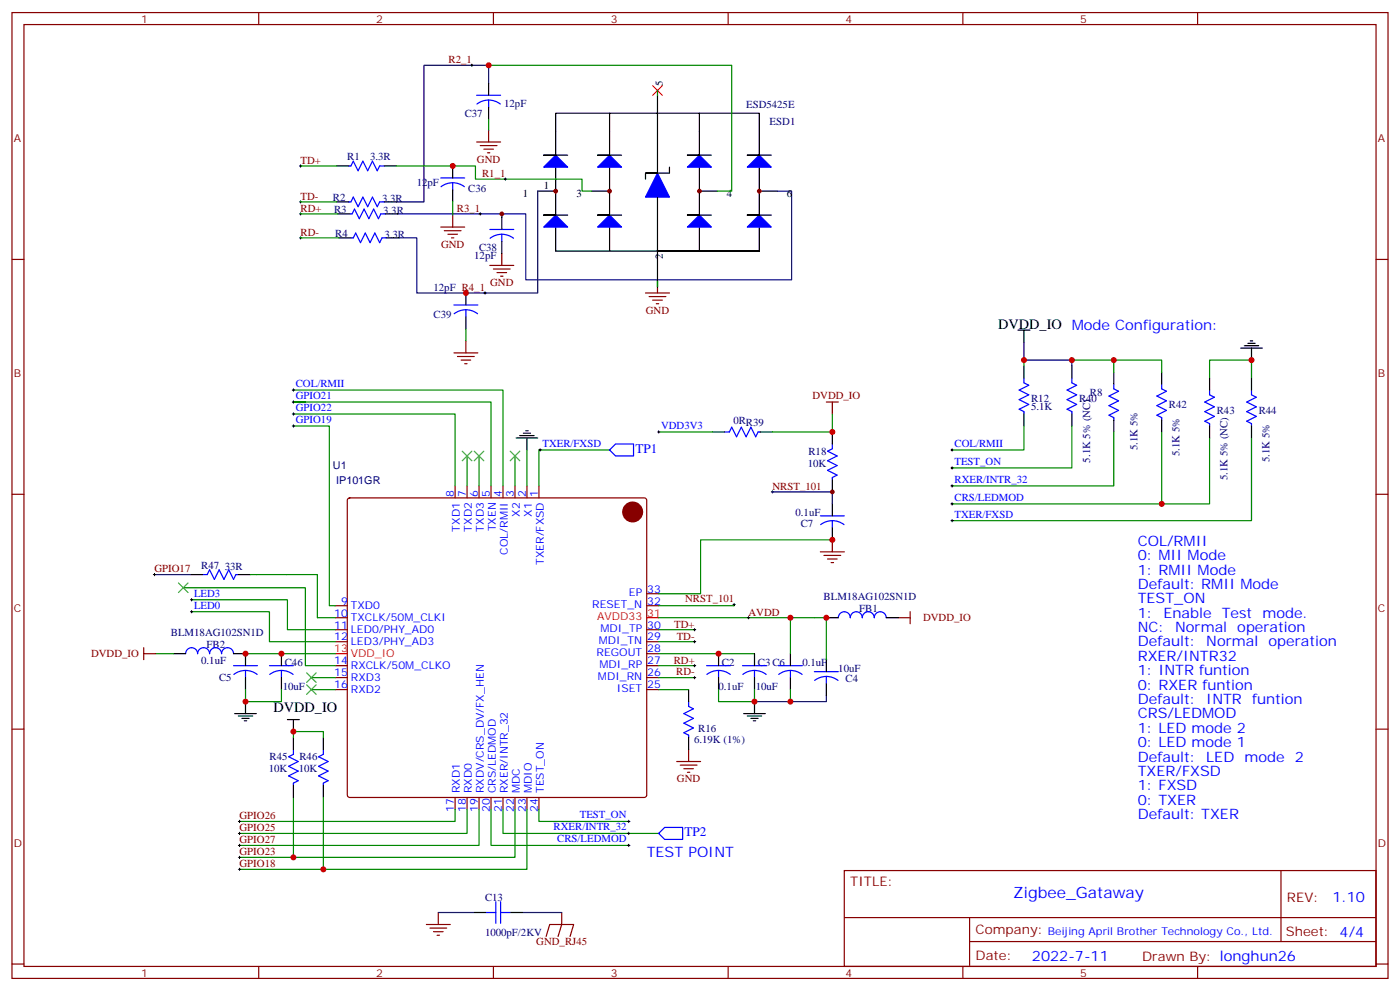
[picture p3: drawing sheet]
<svg xmlns="http://www.w3.org/2000/svg" width="412mm" height="292mm" viewBox="0 0 412 292" stroke-linecap="round" stroke-linejoin="round" font-family="sans-serif">
<g fill="none" stroke="#800000" stroke-width=".35">
<path d="M143.9 38.3v3.5M140.4 41.8h7.1M141.5 42.9h4.9M142.5 43.9h2.8M143.6 45h.7M129.8 66.9h7.1M130.9 67.9h4.9M131.9 69h2.9M133 70h.7M133.3 63.3v3.6M144.3 78.1h7M145.3 79.2h5"/>
<path d="M147.8 74.6v3.5M146.4 80.3h2.8M147.5 81.3h.7M190.1 86.3h7.1M191.2 87.3h4.9M192.3 88.4h2.8M193.3 89.4h.7M193.7 82.7v3.6M133.7 103.9h7.1M134.8 105h4.9M135.8 106h2.8M136.9 107.1h.7"/>
<path d="M137.2 100.4v3.5M243.4 118.4h3.5M245.2 118.4v3.5M245.2 158.9v3.6M241.7 162.5h7M242.7 163.5h4.9M243.8 164.6h2.8M244.8 165.6h.7M42.3 192.4h3.6M42.3 190.7v3.5M264.6 181.9h3.5M268.1 180.1v3.5"/>
<path d="M199.3 224.2h7.1M200.4 225.2h4.9M201.4 226.3h2.9M202.5 227.4h.7M202.8 220.7v3.5M125.6 272.2h7M126.6 273.2h5M127.7 274.3h2.8M128.8 275.3h.7M129.1 268.6v3.6M160.9 275.7l1-3.5h7.1l-1.1 3.5M165.5 268.6v3.6l-1.1 3.5"/>
</g>
<g fill="none" stroke="#000" stroke-width=".29">
<path d="M138.6 19.2h.7M139 18.9v.7M88.2 48.9h.7M88.2 59.4h.7M88.5 48.5v.7M88.5 59.1v.7M148.5 52.7h.7M148.9 52.4v.7M88.2 63h.7M88.2 70h.7M88.5 62.6v.7M88.5 69.7v.7"/>
<path d="M141.1 63h.7M141.5 62.6v.7M142.5 86.3h.7M142.9 85.9v.7M86.1 118.4h.7M86.1 114.8h.7M86.4 114.5v.7M86.4 118v.7M86.1 121.9h.7M86.1 125.4h.7M86.4 121.5v.7M86.4 125.1v.7"/>
<path d="M158.7 132.5h.8M159.1 132.1v.7M193.7 127.2h.7M194 126.8v.7M280.1 132.5h.7M280.1 137.8h.7M280.5 132.1v.7M280.5 137.4v.7M227.2 144.8h.7M227.5 144.5v.7M280.1 143.1h.7M280.1 148.3h.7"/>
<path d="M280.1 153.3h.7M280.5 142.7v.7M280.5 148v.7M280.5 152.9v.7M45.2 169.2h.7M45.5 168.8v.7M56.1 176.6h.7M56.4 176.2v.7M56.4 179.7v.7M215.9 178h.7M216.3 177.6v.7M56.1 180.1h.7"/>
<path d="M204.3 185.4h.7M204.3 188.9h.7M204.3 196h.7M204.3 199.5h.7M204.6 185v.7M204.6 188.6v.7M204.6 195.6v.7M204.6 199.1v.7M220.1 181.9h.7M220.5 181.5v.7M70.2 241.8h.7M70.2 245.4h.7"/>
<path d="M70.2 248.9h.7M70.2 255.9h.7M70.2 252.4h.7M70.6 241.5v.7M70.6 245v.7M70.6 248.5v.7M70.6 252.1v.7M70.6 255.6v.7M184.9 241.8h.7M184.9 245.4h.7M184.9 248.9h.7M185.2 241.5v.7"/>
<path d="M185.2 245v.7M185.2 248.5v.7"/>
</g>
<path d="M192.3 25.2l2.8 2.8M195.1 25.2l-2.8 2.8M98.8 192.4h3.5M190.5 181.9h3.5" fill="none" stroke="#f00" stroke-width=".35"/>
<path d="M143.9 24.5v-5.3h-19v40.2h-8.1M158.4 56.3v30h-35.6v-16.3h-5.3M229 56.3h4.2v26.1h-78.3v-19.4h-37.8M147.8 63v1M301.6 100.7v5.3h14.1v1.8M227.5 144.8h17.7v3.5M45.5 169.2h10.6M243.4 204.8v1.8h-21.2M129.1 268.6h10.6M153.8 268.6h11.7" fill="none" stroke="#000080" stroke-width=".35"/>
<g fill="none" stroke="#00f" stroke-width=".35">
<path d="M140.4 28h7.1M143.9 29.5l1.9 .3 1.6 .8M143.9 29.5l-1.8 .3-1.6 .8M143.9 29.5v2.1M102.7 48.9h.7l.7-1.5 1.4 2.9 1.4-2.9 1.4 2.9 1.4-2.9 1.4 2.9 .7-1.4h1.4M102.7 59.4h.7l.7-1.4 1.4 2.9 1.4-2.9 1.4 2.9 1.4-2.9 1.4 2.9 .7-1.5h1.4M129.8 52.4h7.1M133.3 53.8l1.9 .3 1.6 .9M133.3 53.8l-1.8 .3-1.6 .9M133.3 53.8v2.1M103 63h.7l.7-1.4 1.4 2.8 1.4-2.8 1.5 2.8 1.4-2.8 1.4 2.8 .7-1.4h1.4M103.4 70h.7l.7-1.4 1.4 2.8 1.4-2.8 1.4 2.8 1.4-2.8 1.4 2.8 .7-1.4h1.4"/>
<path d="M144.3 67.6h7M147.8 69l1.8 .3 1.7 .8M147.8 69l-1.8 .3-1.6 .8M147.8 69v2.1M133.7 89.8h7.1M137.2 91.2l1.8 .3 1.7 .9M137.2 91.2l-1.8 .3-1.6 .9M137.2 91.2v2.1M301.6 111.3v1.4l1.4 .7-2.8 1.4 2.8 1.4-2.8 1.5 2.8 1.4-2.8 1.4 1.4 .7v.7M315.7 111.3v1.4l1.4 .7-2.8 1.4 2.8 1.4-2.8 1.5 2.8 1.4-2.8 1.4 1.4 .7v.7M328.1 113.1v1.4l1.4 .7-2.8 1.4 2.8 1.4-2.8 1.4 2.8 1.4-2.8 1.4 1.4 .7v.7M342.2 113.1v1.4l1.4 .7-2.8 1.4 2.8 1.4-2.8 1.4 2.8 1.4-2.8 1.4 1.4 .7v.7"/>
<path d="M356.3 114.8v1.4l1.4 .7-2.8 1.5 2.8 1.4-2.8 1.4 2.8 1.4-2.8 1.4 1.4 .7v.7M368.7 114.8v1.4l1.4 .7-2.9 1.5 2.9 1.4-2.9 1.4 2.9 1.4-2.9 1.4 1.5 .7v.7M179.6 132.5l1.7-1.8h5.3v3.5h-5.3zM213.4 127.2h1.4l.7-1.4 1.5 2.8 1.4-2.8 1.4 2.8 1.4-2.8 1.4 2.8 .7-1.4h.7M245.2 130.7v1.4l-1.4 .7 2.8 1.4-2.8 1.4 2.8 1.5-2.8 1.4 2.8 1.4-1.4 .7v.7M241.7 151.9h7M245.2 153.3l-1.8 .3-1.7 .9M245.2 153.3l1.8 .3 1.6 .9M245.2 153.3v2.1M59.6 169.2h1.4l.7-1.5 1.4 2.9 1.5-2.9 1.4 2.9 1.4-2.9 1.4 2.9 .7-1.4h.7M54.7 192.4a1.76 1.76 0 0 1 1.7-1.7 1.76 1.76 0 0 1 1.8 1.7 1.76 1.76 0 0 1 1.8-1.7 1.76 1.76 0 0 1 1.7 1.7 1.76 1.76 0 0 1 1.8-1.7 1.76 1.76 0 0 1 1.8 1.7 1.76 1.76 0 0 1 1.7-1.7 1.76 1.76 0 0 1 1.8 1.7M68.8 196h7"/>
<path d="M72.3 197.4l1.8 .3 1.7 .8M72.3 197.4l-1.8 .3-1.6 .9M72.3 197.4v2.1M79.4 196h7M82.9 197.4l1.8 .3 1.6 .8M82.9 197.4l-1.8 .3-1.6 .9M82.9 197.4v2.1M208.1 196h7.1M211.7 197.4l1.8 .3 1.6 .8M211.7 197.4l-1.9 .3-1.6 .9M211.7 197.4v2.1M218.7 196h7.1"/>
<path d="M222.2 197.4l1.9 .3 1.6 .8M222.2 197.4l-1.8 .3-1.6 .9M222.2 197.4v2.1M229.3 196h7.1M232.8 197.4l1.9 .3 1.6 .8M232.8 197.4l-1.8 .3-1.6 .9M232.8 197.4v2.1M239.9 197.7h7M243.4 199.1l1.8 .3 1.7 .9M243.4 199.1l-1.8 .3-1.6 .9M243.4 199.1v2.2M246.9 181.9a1.76 1.76 0 0 1 1.8-1.8 1.76 1.76 0 0 1 1.8 1.8 1.76 1.76 0 0 1 1.7-1.8 1.76 1.76 0 0 1 1.8 1.8 1.76 1.76 0 0 1 1.8-1.8 1.76 1.76 0 0 1 1.7 1.8 1.76 1.76 0 0 1 1.8-1.8 1.76 1.76 0 0 1 1.8 1.8"/>
<path d="M202.8 206.6v1.4l1.5 .7-2.9 1.4 2.9 1.4-2.9 1.4 2.9 1.4-2.9 1.4 1.4 .7v.7M86.4 220.7v1.4l-1.4 .7 2.8 1.4-2.8 1.4 2.8 1.4-2.8 1.4 2.8 1.4-1.4 .7v.7M95.2 220.7v1.4l-1.4 .7 2.9 1.4-2.9 1.4 2.9 1.4-2.9 1.4 2.9 1.4-1.5 .7v.7M194 245.4l1.8-1.8h5.3v3.5h-5.3zM143.2 268.6h2.8M146 265.5v6.3M147.5 268.6h2.8M147.5 265.5v6.3"/>
</g>
<g fill="none" stroke="#000" stroke-width=".35">
<path d="M143.9 24.5v3.5M143.9 31.6v3.5M179.6 33.3v12.4h-3.6h7.1M193.7 28v23h-3.6h7.1v-1.8M206 33.3v12.4h-3.5h7M99.1 48.9h3.6M99.1 59.4h3.6M113.2 48.9h3.6M113.2 59.4h3.6M133.3 48.9v3.5M133.3 55.9v3.5M158.4 56.3h5.3"/>
<path d="M163.7 49.2v14.1h-3.5h7M167.2 45.7h-7h3.5v-12.4h60v12.4h-3.6h7.1M174.3 56.3h5.3M179.6 49.2v14.1h-3.6h7.1M190.1 51v1.7M193.7 58v15.9M206 49.2v14.1h-3.5h7M206 56.3h5.3M223.7 49.2v14.1h-3.6h7.1M223.7 56.3h5.3M99.5 63h3.5M99.8 70h3.6"/>
<path d="M113.6 63h3.5M113.9 70h3.6M147.8 64v3.6M147.8 71.1v3.5M163.7 66.9v7h60h-30v10.6M179.6 66.9v7M206 66.9v7M223.7 66.9v7M137.2 86.3v3.5M137.2 93.3v3.5M299.9 97.2h3.5M301.6 97.2v3.5"/>
<path d="M301.6 107.8v3.5M315.7 107.8v3.5M328.1 109.5v3.6M342.2 109.5v3.6M356.3 111.3v3.5M365.5 102.5h6.3M366.5 101.8h4.3M367.6 101.1h2.1M368.3 100.4h.7M368.7 102.5v3.5M368.7 111.3v3.5M152 128.9h6.4"/>
<path d="M153.1 128.2h4.2M154.2 127.5h2.1M154.9 126.8h.7M155.2 128.9v3.6M209.9 127.2h3.5M224 127.2h3.5M245.2 127.2v3.5M301.6 121.9v3.5M315.7 121.9v3.5M328.1 123.6v3.6M342.2 123.6v3.6M356.3 125.4v3.5"/>
<path d="M368.7 125.4v3.5M245.2 141.3v3.5M245.2 148.3v3.6M245.2 155.4v3.5M56.1 169.2h3.5M70.2 169.2h3.5M51.2 192.4h3.5M68.8 192.4h3.5v3.6M72.3 199.5v3.5M82.9 192.4v3.6M82.9 199.5v3.5M211.7 192.4v3.6"/>
<path d="M211.7 199.5v3.5M222.2 192.4v3.6M222.2 199.5v3.5M232.8 192.4v3.6M232.8 199.5v3.5M243.4 181.9h3.5M243.4 194.2v3.5M261.1 181.9h3.5M69.1 210.1h6.4M70.2 210.8h4.2M71.3 211.5h2.1M72 212.2h.7"/>
<path d="M72.3 206.6v3.5M84.7 211.8h3.5M86.4 211.8v3.6M86.4 217.1v3.6M95.2 217.1v3.6M202.8 203v3.6M202.8 217.1v3.6M219.1 210.1h6.3M220.1 210.8h4.3M221.2 211.5h2.1M221.9 212.2h.7M222.2 206.6v3.5"/>
<path d="M243.4 201.3v3.5M86.4 231.2v3.6M95.2 231.2v3.6M139.7 268.6h3.5M150.3 268.6h3.5"/>
</g>
<g fill="#00f" stroke="#00f" stroke-width=".35">
<path d="M160.2 49.2l3.5-3.5 3.5 3.5z"/>
<path d="M160.2 66.9l3.5-3.6 3.5 3.6z"/>
<path d="M176 66.9l3.6-3.6 3.5 3.6z"/>
<path d="M176 49.2l3.6-3.5 3.5 3.5z"/>
<path d="M202.5 49.2l3.5-3.5 3.5 3.5z"/>
<path d="M202.5 66.9l3.5-3.6 3.5 3.6z"/>
<path d="M220.1 49.2l3.6-3.5 3.5 3.5z"/>
<path d="M220.1 66.9l3.6-3.6 3.5 3.6z"/>
<path d="M193.7 51l3.5 7h-7.1z"/>
</g>
<g fill="none" stroke="#870000" stroke-width=".35">
<path d="M3.5 3.7h405.4v284.3h-405.4zM7.1 7.2h398.2v277.3h-398.2zM76.2 3.7v3.5M145.3 3.7v3.5M214.5 3.7v3.5M283.6 3.7v3.5M352.8 3.7v3.5M3.5 76.4h3.6M405.3 76.4h3.6M3.5 145.5h3.6M102.5 146.8l.5-.2h86.8l.5 .2 .2 .5v86.8l-.2 .5-.5 .2h-86.8l-.5-.3-.2-.4v-86.8zM134.1 143.1v3.5"/>
<path d="M137.6 143.1v3.5M141.1 143.1v3.5M144.6 143.1v3.5M148.2 143.1v3.5M151.7 143.1v3.5M155.2 143.1v3.5M158.7 143.1v3.5M405.3 145.5h3.6M98.8 178.3h3.5M190.5 178.3h3.5M190.5 174.8h3.5M98.8 181.9h3.5"/>
<path d="M98.8 185.4h3.5M98.8 188.9h3.5M98.8 196h3.5M98.8 199.5h3.5M190.5 185.4h3.5M190.5 188.9h3.5M190.5 196h3.5M190.5 199.5h3.5M190.5 192.4h3.5M3.5 214.7h3.6M98.8 203h3.5M190.5 203h3.5"/>
<path d="M405.3 214.7h3.6M134.1 234.8v3.5M137.6 234.8v3.5M141.1 234.8v3.5M144.6 234.8v3.5M148.2 234.8v3.5M151.7 234.8v3.5M155.2 234.8v3.5M158.7 234.8v3.5M248.7 256.3h156.6v28.2h-156.6zM377.3 256.3v20.9M248.7 270.1h156.5"/>
<path d="M285.6 277.2h119.6M285.6 270.1v14.2M3.5 283.8h3.6M76.2 284.5v3.5M145.3 284.5v3.5M214.5 284.5v3.5M283.6 284.5v3.5M352.8 284.5v3.5M405.3 283.8h3.6"/>
</g>
<circle cx="186.4" cy="150.7" r="2.91" fill="#870000" stroke="#870000" stroke-width=".35"/>
<g fill="none" stroke="#008700" stroke-width=".35">
<path d="M143.9 19.2h71.6v37.1h-4.2M143.9 35.1v3.2M193.7 26.6v1.4M88.5 48.9h10.6M88.5 59.4h10.6M116.8 48.9h23.3v3.8h31.3v3.6h2.9M133.3 59.4v3.9M88.5 70h11.3M88.5 63h11M137.2 96.8v3.6M193.7 82.7v1.8M86.4 114.8h61.8v28.3"/>
<path d="M90 118.4h-3.6h58.2v24.7M301.6 106v1.8M315.7 106h12.4v3.5M328.1 106h14.1v3.5M356.3 111.3v-5.3h12.4v5.3M86.4 121.9h47.7v21.2M86.4 125.4h10.6v52.9h1.8M137.6 134.2v8.9M141.1 134.2v8.9M151.7 134.2v8.9M155.2 132.5v10.6M179.6 132.5h-20.9v10.6"/>
<path d="M194 127.2h15.9M245.2 121.9v5.3h-17.7M301.6 125.4v7.1h-21.1M315.7 125.4v12.4h-35.2M328.1 127.2v15.9h-47.6M342.2 127.2v21.1h-61.7M356.3 128.9v19.4h-14.1M368.7 128.9v24.4h-88.2M245.2 158.9h-38.8v15.9h-12.4M54 173h36v23h8.8M56.4 176.6h28.3v8.8h14.1M73.7 169.2h19.8v12.7h5.3"/>
<path d="M216.3 178v.3h-22.3M45.9 192.4h5.3M56.4 180.1h23v8.8h19.4M72.3 192.4h26.5M91.7 199.5h7.1M194 188.9h10.6M194 192.4h28.2M194 181.9h49.4v12.3M194 185.4h10.6M194 196h10.6M194 199.5h10.6M232.8 181.9v10.5"/>
<path d="M72.3 203v3.6h10.6v-3.6M86.4 217.1v-1.7h8.8v1.7M91.7 203h7.1M194 203h8.8M211.7 203v3.6h10.5v-3.6M232.8 203v3.6M86.4 234.8v17.6M95.2 234.8v21.1M134.1 238.3v3.5h-63.5M137.6 238.3v7.1h-67M141.1 238.3v10.6h-70.5M144.6 238.3v10.6h40.6"/>
<path d="M148.2 238.3v7.1h45.8M151.7 238.3v14.1h-81.1M155.2 238.3v17.6h-84.6M158.7 238.3v3.5h26.5"/>
</g>
<path d="M136.2 132.8l2.8 2.8M139 132.8l-2.8 2.8M139.7 132.8l2.8 2.8M142.5 132.8l-2.8 2.8M150.3 132.8l2.8 2.8M153.1 132.8l-2.8 2.8M52.6 171.6l2.8 2.8M55.4 171.6l-2.8 2.8M90.3 198.1l2.8 2.8M93.1 198.1l-2.8 2.8M90.3 201.6l2.8 2.8M93.1 201.6l-2.8 2.8" fill="none" stroke="#3c3" stroke-width=".35"/>
<g fill="#800000">
<circle cx="245.2" cy="144.8" r=".71"/>
<circle cx="147.8" cy="63" r=".71"/>
<circle cx="163.7" cy="56.3" r=".71"/>
<circle cx="179.6" cy="56.3" r=".71"/>
<circle cx="206" cy="56.3" r=".71"/>
<circle cx="223.7" cy="56.3" r=".71"/>
</g>
<g fill="#c00">
<circle cx="222.3" cy="206.6" r=".88"/>
<circle cx="245.2" cy="158.9" r=".88"/>
<circle cx="211.7" cy="192.4" r=".88"/>
<circle cx="82.9" cy="192.4" r=".88"/>
<circle cx="72.3" cy="206.6" r=".88"/>
<circle cx="301.6" cy="106" r=".88"/>
<circle cx="315.7" cy="106" r=".88"/>
<circle cx="328.1" cy="106" r=".88"/>
<circle cx="342.2" cy="148.3" r=".88"/>
<circle cx="368.7" cy="106" r=".88"/>
<circle cx="86.4" cy="252.4" r=".88"/>
<circle cx="95.3" cy="255.9" r=".88"/>
<circle cx="86.4" cy="215.4" r=".88"/>
<circle cx="137.2" cy="86.3" r=".88"/>
<circle cx="72.3" cy="192.4" r=".88"/>
<circle cx="243.4" cy="181.9" r=".88"/>
<circle cx="232.8" cy="181.9" r=".88"/>
<circle cx="232.8" cy="206.6" r=".88"/>
<circle cx="245.2" cy="127.2" r=".88"/>
<circle cx="133.4" cy="48.9" r=".88"/>
<circle cx="143.9" cy="19.2" r=".88"/>
</g>
<text font-size="4.6" fill="#00f" x="298.4" y="264.4">Zigbee_Gataway</text>
<g font-size="4.2">
<text x="294" y="96.9">DVDD_IO Mode Configuration:</text>
<text x="80.6" y="209.8">DVDD_IO</text>
</g>
<g font-size="4.2" fill="#00f">
<text x="335.1" y="160.7">COL/RMII</text>
<text x="335.1" y="164.9">0: MII Mode</text>
<text x="335.1" y="169.2">1: RMII Mode</text>
<text x="335.1" y="173.4">Default: RMII Mode</text>
<text x="335.1" y="177.6">TEST_ON</text>
<text x="335.1" y="181.9">1:</text>
<text x="342.7" y="181.9">Enable</text>
<text x="359.9" y="181.9">Test</text>
<text x="371.9" y="181.9">mode.</text>
<text x="335.1" y="186.1">NC:</text>
<text x="335.1" y="190.3">Default:</text>
<text x="346.2" y="186.1">Normal</text>
<text x="355.3" y="190.3">Normal</text>
<text x="364.5" y="186.1">operation</text>
<text x="373.7" y="190.3">operation</text>
<text x="335.1" y="194.6">RXER/INTR32</text>
<text x="335.1" y="198.8">1: INTR funtion</text>
<text x="335.1" y="203">0: RXER funtion</text>
<text x="335.1" y="207.3">Default:</text>
<text x="355.3" y="207.3">INTR</text>
<text x="368.8" y="207.3">funtion</text>
<text x="335.1" y="211.5">CRS/LEDMOD</text>
<text x="335.1" y="215.7">1: LED mode 2</text>
<text x="335.1" y="220">0: LED mode 1</text>
<text x="335.1" y="224.2">Default:</text>
<text x="355.3" y="224.2">LED</text>
<text x="366.6" y="224.2">mode</text>
<text x="381.4" y="224.2">2</text>
<text x="335.1" y="228.4">TXER/FXSD</text>
<text x="335.1" y="232.7">1: FXSD</text>
<text x="335.1" y="236.9">0: TXER</text>
<text x="335.1" y="241.1">Default: TXER</text>
<text x="190.5" y="252.4">TEST POINT</text>
<text x="392.5" y="265.6">1.10</text>
<text x="304" y="282.9">2022-7-11</text>
</g>
<g font-size="3.9" fill="#00f">
<text x="187.2" y="133.3">TP1</text>
<text x="201.6" y="246.2">TP2</text>
</g>
<g font-size="3.9" fill="#800">
<text x="250.5" y="260.9">TITLE:</text>
<text x="379.1" y="265.6">REV:</text>
<text x="287.4" y="275.1">Company:</text>
<text x="378.7" y="275.7">Sheet: 4/4</text>
<text x="287.4" y="282.8">Date:</text>
<text x="336.4" y="282.8">Drawn By: longhun26</text>
</g>
<g font-size="3.2" fill="#800">
<text x="41.6" y="6.7">1</text>
<text x="110.8" y="6.7">2</text>
<text x="179.9" y="6.7">3</text>
<text x="249.1" y="6.7">4</text>
<text x="318.2" y="6.7">5</text>
<text x="4.1" y="41.8">A</text>
<text x="405.9" y="41.8">A</text>
<text x="4.1" y="110.9">B</text>
<text x="405.9" y="110.9">B</text>
<text x="4.1" y="180.1">C</text>
<text x="405.9" y="180.1">C</text>
<text x="4.1" y="249.2">D</text>
<text x="405.9" y="249.2">D</text>
<text x="41.6" y="287.5">1</text>
<text x="110.8" y="287.5">2</text>
<text x="179.9" y="287.5">3</text>
<text x="249.1" y="287.5">4</text>
<text x="318.2" y="287.5">5</text>
</g>
<g font-size="3.2" fill="#800000">
<text x="132.1" y="18.6">R2_1</text>
<text x="140.5" y="47.9">GND</text>
<text x="88.5" y="48.2">TD+</text>
<text x="142" y="52.1">R1_1</text>
<text x="88.5" y="58.8">TD-</text>
<text x="88.5" y="62.3">RD+</text>
<text x="134.6" y="62.3">R3_1</text>
<text x="88.5" y="69.4">RD-</text>
<text x="129.9" y="72.9">GND</text>
<text x="144.4" y="84.2">GND</text>
<text x="190.2" y="92.3">GND</text>
<text x="239.3" y="117.6">DVDD_IO</text>
<text x="227.5" y="144.2">NRST_101</text>
<text x="45.5" y="168.5">GPIO17</text>
<text x="201.8" y="177.3">NRST_101</text>
<text x="198.6" y="184.7">TD+</text>
<text x="220.5" y="181.2">AVDD</text>
<text x="271.9" y="182.9">DVDD_IO</text>
<text x="199.3" y="188.3">TD-</text>
<text x="26.8" y="193.4">DVDD_IO</text>
<text x="198.5" y="195.3">RD+</text>
<text x="199.2" y="198.9">RD-</text>
<text x="199.4" y="230.3">GND</text>
<text x="70.6" y="241.2">GPIO26</text>
<text x="70.6" y="244.7">GPIO25</text>
<text x="70.6" y="251.8">GPIO23</text>
<text x="70.6" y="248.2">GPIO27</text>
<text x="70.6" y="255.3">GPIO18</text>
<text x="158" y="278.2">GND_RJ45</text>
</g>
<g font-size="3.2">
<text x="195.3" y="25.2" transform="rotate(-90 195.3 25.2)">5</text>
<text x="154" y="57.9">1</text>
<text x="160.2" y="55.6">1</text>
<text x="169.9" y="57.9">3</text>
<text x="214.1" y="57.9">4</text>
<text x="231.8" y="57.9">6</text>
<text x="195.3" y="76.4" transform="rotate(-90 195.3 76.4)">2</text>
</g>
<g font-size="3.2" fill="#000080">
<text x="136.9" y="34.4">C37</text>
<text x="148.5" y="31.6">12pF</text>
<text x="219.8" y="31.9">ESD5425E</text>
<text x="226.7" y="36.8">ESD1</text>
<text x="102.3" y="47.1">R1</text>
<text x="109" y="47.1">3.3R</text>
<text x="98.1" y="59.1">R2</text>
<text x="112.5" y="59.4">3.3R</text>
<text x="122.8" y="54.9">12pF</text>
<text x="137.9" y="56.6">C36</text>
<text x="98.4" y="62.6">R3</text>
<text x="112.9" y="63">3.3R</text>
<text x="98.8" y="69.7">R4</text>
<text x="113.2" y="70">3.3R</text>
<text x="139.7" y="76.4">12pF</text>
<text x="141.1" y="73.9">C38</text>
<text x="127.7" y="85.5">12pF R4_1</text>
<text x="127.7" y="93.7">C39</text>
<text x="303.7" y="118.3">R12</text>
<text x="317.9" y="118.3">R40</text>
<text x="321.1" y="116.6">R8</text>
<text x="216" y="124.7">0RR39</text>
<text x="303.7" y="120.7">5.1K</text>
<text x="344.3" y="120.1">R42</text>
<text x="358.4" y="121.8">R43</text>
<text x="370.8" y="121.8">R44</text>
<text x="238" y="137.4">10K</text>
<text x="238.1" y="133.9">R18</text>
<text x="321.1" y="136.2" transform="rotate(-90 321.1 136.2)">5.1K 5% (NC)</text>
<text x="335.1" y="132.6" transform="rotate(-90 335.1 132.6)">5.1K 5%</text>
<text x="347.5" y="134.4" transform="rotate(-90 347.5 134.4)">5.1K 5%</text>
<text x="373.9" y="136.1" transform="rotate(-90 373.9 136.1)">5.1K 5%</text>
<text x="98.1" y="138.1">U1</text>
<text x="99" y="142.4">IP101GR</text>
<text x="361.6" y="141.4" transform="rotate(-90 361.6 141.4)">5.1K 5% (NC)</text>
<text x="234.4" y="151.9">0.1uF</text>
<text x="235.9" y="155">C7</text>
<text x="59.3" y="167.4">R47</text>
<text x="66.2" y="167.7">33R</text>
<text x="242.6" y="176.5">BLM18AG102SN1D</text>
<text x="253.1" y="180.1">FB1</text>
<text x="50.3" y="187.1">BLM18AG102SN1D</text>
<text x="60.9" y="190.7">FB2</text>
<text x="59.3" y="195.6">0.1uF</text>
<text x="83.9" y="195.9">C46</text>
<text x="212.6" y="195.9">C2</text>
<text x="223.2" y="195.9">C3 C6</text>
<text x="236.4" y="196">0.1uF</text>
<text x="246.9" y="197.7">10uF</text>
<text x="64.5" y="200.5">C5</text>
<text x="83.3" y="203">10uF</text>
<text x="211.7" y="203">0.1uF</text>
<text x="222.6" y="203">10uF</text>
<text x="249.1" y="200.9">C4</text>
<text x="205.7" y="215.4">R16</text>
<text x="204.5" y="218.9">6.19K (1%)</text>
<text x="79.2" y="227.4">10K</text>
<text x="79.4" y="223.8">R45</text>
<text x="88" y="227.4">10K</text>
<text x="88.2" y="223.8">R46</text>
<text x="142.9" y="265.1">C13</text>
<text x="142.9" y="275.7">1000pF/2KV</text>
</g>
<g font-size="3.2" fill="#00f">
<text x="87.1" y="113.9">COL/RMII</text>
<text x="87.1" y="117.5">GPIO21</text>
<text x="87.1" y="121">GPIO22</text>
<text x="87.1" y="124.5">GPIO19</text>
<text x="159.8" y="131.6">TXER/FXSD</text>
<text x="194.7" y="126.3">VDD3V3</text>
<text x="281.2" y="131.6">COL/RMII</text>
<text x="281.2" y="136.9">TEST_ON</text>
<text x="281.2" y="142.2">RXER/INTR_32</text>
<text x="133.7" y="146.4" transform="rotate(-90 133.7 146.4)">8</text>
<text x="137.2" y="146.4" transform="rotate(-90 137.2 146.4)">7</text>
<text x="140.8" y="146.4" transform="rotate(-90 140.8 146.4)">6</text>
<text x="144.3" y="146.4" transform="rotate(-90 144.3 146.4)">5</text>
<text x="147.8" y="146.4" transform="rotate(-90 147.8 146.4)">4</text>
<text x="151.3" y="146.4" transform="rotate(-90 151.3 146.4)">3</text>
<text x="154.9" y="146.4" transform="rotate(-90 154.9 146.4)">2</text>
<text x="158.4" y="146.4" transform="rotate(-90 158.4 146.4)">1</text>
<text x="281.2" y="147.5">CRS/LEDMOD</text>
<text x="153.1" y="152.1" transform="rotate(-90 153.1 152.1)">X2</text>
<text x="156.6" y="152.1" transform="rotate(-90 156.6 152.1)">X1</text>
<text x="281.2" y="152.4">TXER/FXSD</text>
<text x="135.5" y="156.5" transform="rotate(-90 135.5 156.5)">TXD1</text>
<text x="139" y="156.5" transform="rotate(-90 139 156.5)">TXD2</text>
<text x="142.5" y="156.5" transform="rotate(-90 142.5 156.5)">TXD3</text>
<text x="146" y="156.4" transform="rotate(-90 146 156.4)">TXEN</text>
<text x="149.6" y="163.4" transform="rotate(-90 149.6 163.4)">COL/RMII</text>
<text x="160.2" y="166.3" transform="rotate(-90 160.2 166.3)">TXER/FXSD</text>
<text x="57.1" y="179.2">LED0</text>
<text x="57.1" y="175.7">LED3</text>
<text x="100.5" y="178">9</text>
<text x="103.4" y="179.4">TXD0</text>
<text x="174.5" y="179">RESET_N</text>
<text x="185.3" y="175.5">EP</text>
<text x="190.7" y="178">32</text>
<text x="190.7" y="174.4">33</text>
<text x="98.4" y="181.5">10</text>
<text x="98.4" y="185">11</text>
<text x="103.4" y="182.9">TXCLK/50M_CLKI</text>
<text x="190.7" y="185">30</text>
<text x="98.4" y="188.6">12</text>
<text x="103.4" y="186.4">LED0/PHY_AD0</text>
<text x="103.4" y="190">LED3/PHY_AD3</text>
<text x="176.4" y="189.6">MDI_TN</text>
<text x="176.9" y="186.1">MDI_TP</text>
<text x="190.7" y="188.6">29</text>
<text x="98.4" y="195.6">14</text>
<text x="103.4" y="197">RXCLK/50M_CLKO</text>
<text x="175.7" y="193.1">REGOUT</text>
<text x="176.6" y="196.7">MDI_RP</text>
<text x="190.7" y="195.6">27</text>
<text x="190.7" y="192.1">28</text>
<text x="98.4" y="199.1">15</text>
<text x="98.4" y="202.7">16</text>
<text x="103.4" y="200.6">RXD3</text>
<text x="176.1" y="200.2">MDI_RN</text>
<text x="181.7" y="203.7">ISET</text>
<text x="190.7" y="202.7">25</text>
<text x="190.7" y="199.1">26</text>
<text x="103.4" y="204.1">RXD2</text>
<text x="135.5" y="233.5" transform="rotate(-90 135.5 233.5)">RXD1</text>
<text x="139" y="233.5" transform="rotate(-90 139 233.5)">RXD0</text>
<text x="142.5" y="233.5" transform="rotate(-90 142.5 233.5)">RXDV/CRS_DV/FX_HEN</text>
<text x="146" y="233.5" transform="rotate(-90 146 233.5)">CRS/LEDMOD</text>
<text x="149.6" y="233.5" transform="rotate(-90 149.6 233.5)">RXER/INTR_32</text>
<text x="153.1" y="233.5" transform="rotate(-90 153.1 233.5)">MDC</text>
<text x="156.6" y="233.5" transform="rotate(-90 156.6 233.5)">MDIO</text>
<text x="160.2" y="233.5" transform="rotate(-90 160.2 233.5)">TEST_ON</text>
<text x="133.7" y="239" transform="rotate(-90 133.7 239)">17</text>
<text x="137.2" y="239" transform="rotate(-90 137.2 239)">18</text>
<text x="140.8" y="239" transform="rotate(-90 140.8 239)">19</text>
<text x="144.3" y="239" transform="rotate(-90 144.3 239)">20</text>
<text x="147.8" y="239" transform="rotate(-90 147.8 239)">21</text>
<text x="151.3" y="239" transform="rotate(-90 151.3 239)">22</text>
<text x="154.9" y="239" transform="rotate(-90 154.9 239)">23</text>
<text x="158.4" y="239" transform="rotate(-90 158.4 239)">24</text>
<text x="163.1" y="244.5">RXER/INTR_32</text>
<text x="170.8" y="240.9">TEST_ON</text>
<text x="164.1" y="248">CRS/LEDMOD</text>
<text x="308.7" y="275.3">Beijing April Brother Technology Co., Ltd.</text>
</g>
<g font-size="3.2" fill="#f00">
<text x="175.9" y="182.6">AVDD33</text>
<text x="190.7" y="181.5">31</text>
<text x="98.4" y="192.1">13</text>
<text x="103.4" y="193.5">VDD_IO</text>
</g>
</svg>
